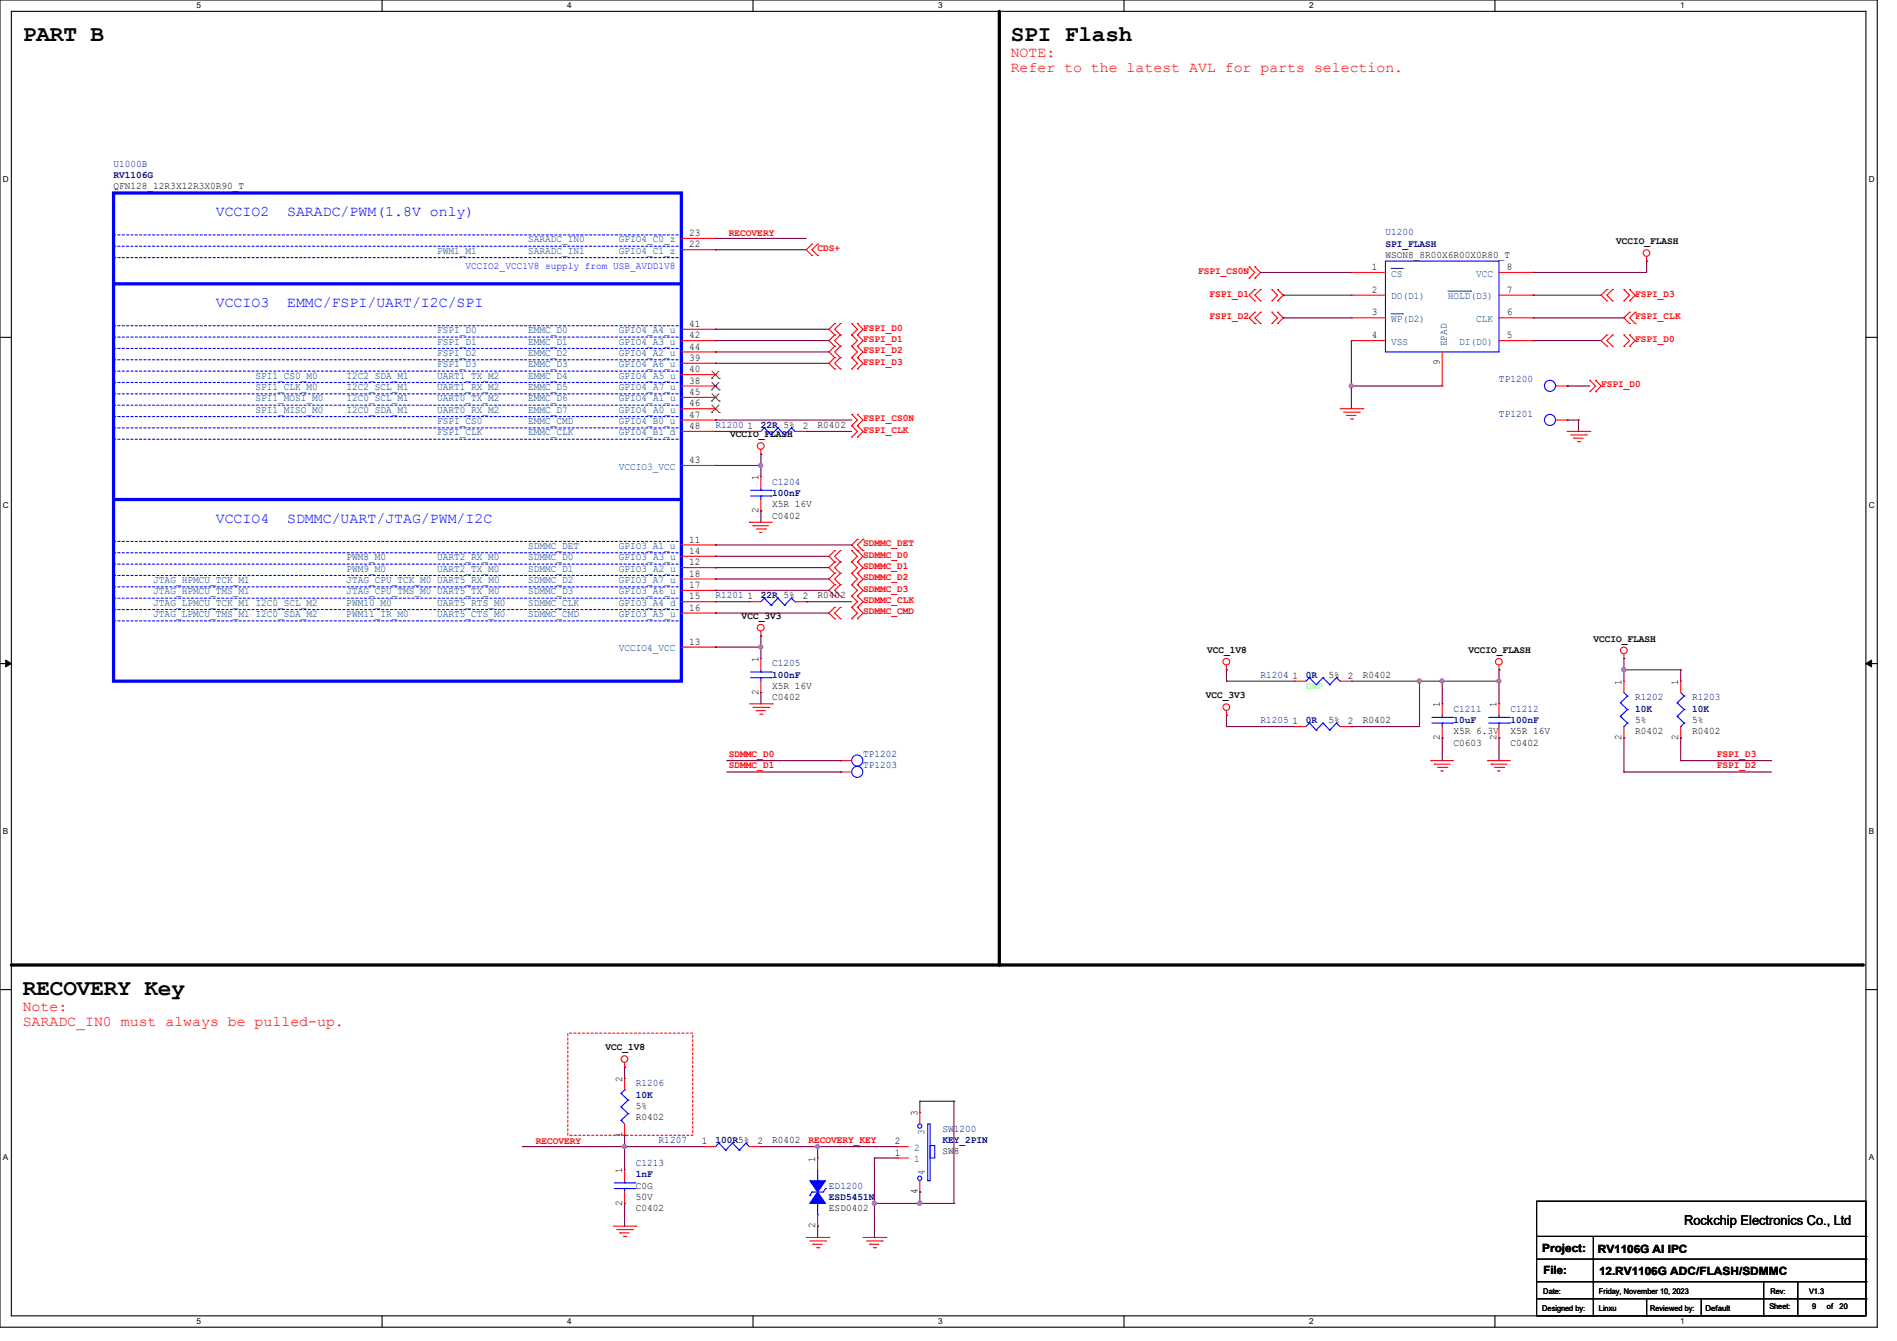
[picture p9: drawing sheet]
<svg xmlns="http://www.w3.org/2000/svg" width="297mm" height="210mm" viewBox="0 0 297 210" stroke-linecap="round" stroke-linejoin="round" font-family="sans-serif">
<path d="M0 0h293.9v207.9h-293.9zM1.8 1.8h290.3v204.3h-290.3z" fill="none" stroke="#000" stroke-width=".17"/>
<g fill="#fff">
<path d="M30.8 .2h.7v1.4h-.7z"/>
<path d="M30.8 206.2h.7v1.4h-.7z"/>
</g>
<path d="M59.8 0v1.8M59.8 206.1v1.8" fill="none" stroke="#000" stroke-width=".17"/>
<g fill="#fff">
<path d="M88.8 .2h.7v1.4h-.7z"/>
<path d="M88.8 206.2h.7v1.4h-.7z"/>
</g>
<path d="M117.9 0v1.8M117.9 206.1v1.8" fill="none" stroke="#000" stroke-width=".17"/>
<g fill="#fff">
<path d="M146.9 .2h.7v1.4h-.7z"/>
<path d="M146.9 206.2h.7v1.4h-.7z"/>
</g>
<path d="M176 0v1.8M176 206.1v1.8" fill="none" stroke="#000" stroke-width=".17"/>
<g fill="#fff">
<path d="M205 .2h.7v1.4h-.7z"/>
<path d="M205 206.2h.7v1.4h-.7z"/>
</g>
<path d="M234.1 0v1.8M234.1 206.1v1.8" fill="none" stroke="#000" stroke-width=".17"/>
<g fill="#fff">
<path d="M263.1 .2h.6v1.4h-.6z"/>
<path d="M263.1 206.2h.6v1.4h-.6z"/>
<path d="M.5 27.3h.9v1.4h-.9z"/>
<path d="M292.6 27.3h.9v1.4h-.9z"/>
<path d="M.5 78.4h.9v1.4h-.9z"/>
<path d="M292.6 78.4h.9v1.4h-.9z"/>
</g>
<path d="M0 52.8h1.8M292.1 52.8h1.8" fill="none" stroke="#000" stroke-width=".17"/>
<g fill="#fff">
<path d="M.5 129.5h.8v1.4h-.8z"/>
<path d="M292.6 129.5h.8v1.4h-.8z"/>
</g>
<path d="M0 103.9h1.8M292.1 103.9h1.8" fill="none" stroke="#000" stroke-width=".17"/>
<path d="M.9 103.4l.9 .5-.9 .5zM292.1 103.9l.9-.5v1z" fill="#000" stroke="#000" stroke-width=".16"/>
<g fill="#fff">
<path d="M.5 180.5h.8v1.4h-.8z"/>
<path d="M292.6 180.5h.8v1.4h-.8z"/>
</g>
<g fill="none" stroke="#000" stroke-width=".17">
<path d="M0 155h1.8M292.1 155h1.8M240.6 188.1h51.5v18h-51.5zM240.6 193.6h51.5M240.6 197.2h51.5M249.5 193.6v12.5M292.1 193.6h.1M292.1 197.2h.1M240.6 200.7h51.5M240.6 203.4h51.5M249.5 206.1h.1M257.8 206.1h.1"/>
<path d="M257.8 203.4v2.7M266.4 206.1h.1M266.4 203.4v2.7M276.1 206.1h.1M276.1 200.7v5.4M281.5 206.1h.1M281.5 200.7v5.4M292.1 200.7h.1M292.1 203.4h.1"/>
</g>
<path d="M156.5 1.8v149.3M1.8 151.1h289.8" fill="none" stroke="#000" stroke-width=".51"/>
<g fill="#000">
<circle cx="156.5" cy="151.1" r=".25"/>
<circle cx="291.6" cy="151.1" r=".25"/>
</g>
<path d="M88.9 161.8h19.6v16h-19.6z" fill="none" stroke="#f00" stroke-width=".17" stroke-dasharray=".3 .3"/>
<g fill="none" stroke="#f00" stroke-width=".17">
<path d="M127.1 38.2h.1M127.1 38.2l-.9 .9 .9 .9M128 38.2h.1M128 38.2l-.9 .9 .9 .9M127.1 40h.1M128 40h.1M130.7 50.7h.1M130.7 52.5h.1M130.7 54.2h.1M130.7 56h.1M130.7 57.8h.1M130.7 50.7l-.9 .9 .9 .9"/>
<path d="M130.7 56l-.9 .9 .9 .9M130.7 52.5l-.9 .8 .9 .9M130.7 54.2l-.9 .9 .9 .9M131.6 52.5h.1M131.6 50.7h.1M131.6 54.2h.1M131.6 56h.1M131.6 57.8h.1M131.6 50.7l-.9 .9 .9 .9M131.6 54.2l-.9 .9 .9 .9M131.6 52.5l-.9 .8 .9 .9M131.6 56l-.9 .9 .9 .9"/>
<path d="M133.3 52.5h.1M133.3 50.7h.1M133.3 54.2h.1M133.3 56h.1M133.3 57.8h.1M133.3 54.2l.9 .9-.9 .9M133.3 50.7l.9 .9-.9 .9M133.3 52.5l.9 .8-.9 .9M133.3 56l.9 .9-.9 .9M134.2 52.5h.1M134.2 50.7h.1M134.2 54.2h.1"/>
<path d="M134.2 56h.1M134.2 57.8h.1M134.2 50.7l.9 .9-.9 .9M134.2 52.5l.9 .8-.9 .9M134.2 54.2l.9 .9-.9 .9M134.2 56l.9 .9-.9 .9M195.6 41.8h.1M195.6 43.6h.1M195.6 41.8l.9 .9-.9 .9M196.5 45.3h.1M196.5 47.1h.1M196.5 48.9h.1"/>
<path d="M196.5 50.7h.1M196.5 43.6h.1M196.5 41.8h.1M196.5 41.8l.9 .9-.9 .9M196.5 45.3l-.9 .9 .9 .9M196.5 48.9l-.9 .9 .9 .9M197.4 45.3h.1M197.4 47.1h.1M197.4 48.9h.1M197.4 50.7h.1M197.4 48.9l-.9 .9 .9 .9M197.4 45.3l-.9 .9 .9 .9"/>
<path d="M199.1 45.3h.1M199.1 47.1h.1M199.1 48.9h.1M199.1 50.7h.1M199.1 45.3l.9 .9-.9 .9M199.1 48.9l.9 .9-.9 .9M200 47.1h.1M200 45.3h.1M200 50.7h.1M200 48.9h.1M200 45.3l.9 .9-.9 .9M200 48.9l.9 .9-.9 .9"/>
<path d="M248.9 59.6h.1M248.9 59.6l.9 .9-.9 .8M249.8 59.6h.1M249.8 59.6l.9 .9-.9 .8M251.6 45.3h.1M251.6 47.1h.1M251.6 52.5h.1M251.6 54.2h.1M251.6 45.3l-.9 .9 .9 .9M251.6 52.5l-.9 .8 .9 .9M252.5 47.1h.1M252.5 45.3h.1"/>
<path d="M252.5 54.2h.1M252.5 52.5h.1M252.5 45.3l-.9 .9 .9 .9M252.5 52.5l-.9 .8 .9 .9M254.3 47.1h.1M254.3 45.3h.1M254.3 54.2h.1M254.3 52.5h.1M254.3 45.3l.8 .9-.8 .9M254.3 52.5l.8 .8-.8 .9M255.1 47.1h.1M255.1 45.3h.1"/>
<path d="M255.1 54.2h.1M255.1 52.5h.1M255.1 48.9h.1M255.1 50.7h.1M255.1 48.9l-.8 .9 .8 .9M255.1 45.3l.9 .9-.9 .9M255.1 52.5l.9 .8-.9 .9M256 50.7h.1M256 48.9h.1M256 48.9l-.9 .9 .9 .9M257.8 40.9h.1M257.8 40.2v.7"/>
<path d="M119.1 71.1h.1M119.1 74.7h.1M119.1 70.4v.7M119.1 74.7v1.8M119.1 78.2v1.8M133.3 66.7h.1M133.3 64.9h.1M133.3 68.5h.1M133.3 64.9l.9 .9-.9 .9M133.3 66.7l.9 .9-.9 .9M134.2 66.7h.1M134.2 64.9h.1"/>
<path d="M134.2 68.5h.1M134.2 64.9l.9 .9-.9 .9M134.2 66.7l.9 .9-.9 .9M209.8 64h3.6M210.4 64.6h2.4M210.9 65.1h.1M210.9 65.1h1.4M211.4 65.6h.4M211.8 65.6h.1M212.8 64.6h.1M213.4 64h.1M245.4 67.6h3.5"/>
<path d="M245.9 68.1h2.5M246.4 68.6h.1M246.4 68.6h1.5M247 69.2h.3M247.3 69.2h.1M248.4 68.1h.1M248.9 67.6h.1M248.9 61.3h.1M249.8 61.3h.1M117.3 81.8h.1M117.3 81.8h3.6M117.9 82.3h.1"/>
<path d="M117.9 82.3h2.5M118.4 82.8h1.4M119 83.4h.1M119 83.4h.3M119.1 99.6h.1M119.1 80h.1M119.1 98.8v.8M119.8 82.8h.1M130.7 95.1h.1M130.7 96.9h.1M130.7 89.8h.1M130.7 91.6h.1"/>
<path d="M130.7 93.3h.1M130.7 86.2h.1M130.7 88h.1M130.7 95.1l-.9 .9 .9 .9M130.7 89.8l-.9 .9 .9 .9M130.7 91.6l-.9 .9 .9 .8M130.7 86.2l-.9 .9 .9 .9M130.7 88l-.9 .9 .9 .9M131.6 96.9h.1M131.6 95.1h.1M131.6 91.6h.1M131.6 89.8h.1"/>
<path d="M131.6 93.3h.1M131.6 88h.1M131.6 86.2h.1M131.6 95.1l-.9 .9 .9 .9M131.6 91.6l-.9 .9 .9 .8M131.6 89.8l-.9 .9 .9 .9M131.6 86.2l-.9 .9 .9 .9M131.6 88l-.9 .9 .9 .9M133.3 96.9h.1M133.3 95.1h.1M133.3 91.6h.1M133.3 89.8h.1"/>
<path d="M133.3 93.3h.1M133.3 88h.1M133.3 86.2h.1M133.3 91.6l.9 .9-.9 .8M133.3 95.1l.9 .9-.9 .9M133.3 93.3l.9 .9-.9 .9M133.3 86.2l.9 .9-.9 .9M133.3 89.8l.9 .9-.9 .9M133.3 88l.9 .9-.9 .9M134.2 96.9h.1M134.2 95.1h.1M134.2 91.6h.1"/>
<path d="M134.2 89.8h.1M134.2 93.3h.1M134.2 88h.1M134.2 86.2h.1M134.2 84.5h.1M134.2 89.8l.9 .9-.9 .9M134.2 95.1l.9 .9-.9 .9M134.2 84.5l-.9 .8 1.8 1.8-.9 .9M134.2 91.6l.9 .9-.9 .8M134.2 93.3l.9 .9-.9 .9M134.2 88l.9 .9-.9 .9M135.1 86.2h.1"/>
<path d="M135.1 84.5h.1M135.1 84.5l-.9 .8 .9 .9M117.3 110.2h3.6M117.9 110.8h2.5M118.4 111.3h.1M118.4 111.3h1.4M119 111.8h.3M119.1 103.1h.1M119.1 108.5h.1M119.1 103.1v1.8M119.1 106.7v1.8M119.3 111.8h.1"/>
<path d="M120.4 110.8h.1M120.9 110.2h.1M192 104.9h.1M192 112h.1M192 104.2v.7M192 111.3v.7M224 119.1h.1M224 119.1h3.6M224.6 119.7h.1M224.6 119.7h2.4M225.8 110.2h.1M225.8 115.6h.1"/>
<path d="M225.8 110.2v1.8M225.8 113.8v1.8M232.9 119.1h.1M232.9 119.1h3.6M233.5 119.7h.1M233.5 119.7h2.4M234.7 104.9h.1M234.7 110.2h.1M234.7 115.6h.1M234.7 104.2v.7M234.7 110.2v1.8M234.7 113.8v1.8"/>
<path d="M254.3 103.1h.1M254.3 102.4v.7M225.1 120.2h1.4M225.6 120.7h.1M225.6 120.7h.4M226.5 120.2h.1M234 120.2h1.4M234.5 120.7h.1M234.5 120.7h.4M235.4 120.2h.1M97.8 167.1h.1M97.8 166.4v.7"/>
<path d="M96 192h3.6M96.6 192.6h2.4M97.1 193.1h.1M97.1 193.1h1.4M97.6 193.6h.4M98 193.6h.1M99 192.6h.1M99.6 192h.1M126.2 193.8h3.6M126.8 194.4h2.4M127.3 194.9h.1M127.3 194.9h1.4"/>
<path d="M127.8 195.4h.4M128.2 195.4h.1M129.2 194.4h.1M129.8 193.8h.1M135.1 193.8h3.6M135.7 194.4h2.4M136.2 194.9h.1M136.2 194.9h1.4M136.7 195.4h.4M137.1 195.4h.1M138.1 194.4h.1M138.7 193.8h.1"/>
<circle cx="257.8" cy="39.6" r=".52"/>
<circle cx="119.1" cy="69.8" r=".52"/>
<circle cx="119.1" cy="98.3" r=".52"/>
<circle cx="192" cy="110.7" r=".52"/>
<circle cx="192" cy="103.6" r=".52"/>
<circle cx="234.7" cy="103.6" r=".52"/>
<circle cx="254.2" cy="101.9" r=".52"/>
<circle cx="97.8" cy="165.9" r=".52"/>
</g>
<g fill="none" stroke="#00f" stroke-width=".17">
<path d="M117.5 77.7h3.2M117.5 76.8h3.2M119.1 76.8h.1M119.1 77.7h.1M119.1 76.5v.3M119.1 77.7v.5M120.7 77.7h.1M120.7 76.8h.1M117.5 106.1h3.2M117.5 105.2h3.2M119.1 105.2h.1M119.1 106.1h.1"/>
<path d="M119.1 104.9v.3M119.1 106.1v.6M120.7 106.1h.1M120.7 105.2h.1M224.2 113.2h3.2M224.2 112.4h3.2M225.8 112.4h.1M225.8 113.2h.1M225.8 112v.4M225.8 113.2v.6M227.4 113.2h.1M227.4 112.4h.1"/>
<path d="M233.1 113.2h3.2M233.1 112.4h3.2M234.7 112.4h.1M234.7 113.2h.1M234.7 112v.4M234.7 113.2v.6M236.3 113.2h.1M236.3 112.4h.1"/>
</g>
<path d="M17.8 30.2h88.9v76.5h-88.9zM17.8 78.2h88.9" fill="none" stroke="#00f" stroke-width=".51"/>
<circle cx="17.8" cy="78.2" r=".25" fill="#00f"/>
<path d="M17.8 44.4h88.9" fill="none" stroke="#00f" stroke-width=".51"/>
<circle cx="17.8" cy="44.5" r=".25" fill="#00f"/>
<g fill="none" stroke="#00f" stroke-width=".17" stroke-dasharray=".3">
<path d="M17.8 36.8h88.9M17.8 38.6h88.9M106.7 36.8h.1M106.7 38.6h.1M17.8 40.3h88.9M17.8 51h88.9M17.8 52.8h88.9M17.8 54.6h88.9M17.8 56.3h88.9M17.8 58.1h88.9M17.8 59.9h88.9M106.7 40.3h.1"/>
<path d="M106.7 51h.1M106.7 52.8h.1M106.7 54.6h.1M106.7 56.3h.1M106.7 58.1h.1M106.7 59.9h.1M17.8 61.7h88.9M17.8 63.5h88.9M17.8 65.2h88.9M17.8 67h88.9M17.8 68.8h88.9M106.7 61.7h.1"/>
<path d="M106.7 63.5h.1M106.7 65.2h.1M106.7 67h.1M106.7 68.8h.1M17.8 84.8h88.9M17.8 86.6h88.9M17.8 88.3h88.9M17.8 90.1h88.9M17.8 91.9h88.9M17.8 93.7h88.9M17.8 95.5h88.9M17.8 97.2h88.9"/>
<path d="M106.7 84.8h.1M106.7 86.6h.1M106.7 88.3h.1M106.7 90.1h.1M106.7 91.9h.1M106.7 93.7h.1M106.7 95.5h.1M106.7 97.2h.1"/>
</g>
<g fill="none" stroke="#f00" stroke-width=".17">
<path d="M106.7 39.1h5.3M106.7 37.3h5.3M112 39.1h.1M112 37.3h.1M106.7 51.6h5.3M106.7 53.3h5.3M106.7 55.1h5.3M106.7 56.9h5.3M106.7 58.7h5.3M112 51.6h.1M112 53.3h.1M112 55.1h.1"/>
<path d="M112 56.9h.1M112 58.7h.1M211.6 42.7h.1M211.6 49.8h.1M211.6 53.3h.1M211.6 46.2h.1M211.6 53.3h5.3M211.6 42.7h5.3M211.6 49.8h5.3M211.6 46.2h5.3M225.8 55.1v5.4M234.7 53.3h5.3"/>
<path d="M234.7 42.7h5.3M234.7 49.8h5.3M234.7 46.2h5.3M240 42.7h.1M240 53.3h.1M240 49.8h.1M240 46.2h.1M106.7 60.5h5.3M106.7 62.2h5.3M106.7 64h5.3M106.7 65.8h5.3M106.7 67.6h5.3"/>
<path d="M106.7 72.9h5.3M112 60.5h.1M112 62.2h.1M112 64h.1M112 65.8h.1M112 67.6h.1M112 72.9h.1M117.3 67.6h.1M117.3 67.6h1.8M124.5 67.6h1.7M126.2 67.6h.1M225.8 60.5h.1"/>
<path d="M243.6 60.5h1.8M243.6 65.8h1.8M245.4 65.8h.1M245.4 60.5h.1M106.7 88.9h5.3M106.7 87.1h5.3M106.7 94.2h5.3M106.7 96h5.3M106.7 92.5h5.3M106.7 90.7h5.3M106.7 85.3h5.3M112 88.9h.1"/>
<path d="M112 87.1h.1M112 94.2h.1M112 96h.1M112 92.5h.1M112 90.7h.1M112 85.3h.1M117.3 94.2h.1M117.3 94.2h1.8M124.5 94.2h1.7M126.2 94.2h.1M106.7 101.3h5.3M112 101.3h.1"/>
<path d="M131.6 119.1h.1M131.6 119.1h1.7M202.7 106.7h.1M202.7 113.8h.1M202.7 106.7h1.8M202.7 113.8h1.8M209.8 106.7h1.8M209.8 113.8h1.8M211.6 106.7h.1M211.6 113.8h.1M254.3 106.7h.1M254.3 115.6h.1"/>
<path d="M254.3 106.7v1.8M254.3 113.8v1.8M263.1 106.7h.1M263.1 115.6h.1M263.1 106.7v1.8M263.1 113.8v1.8M131.6 120.9h.1M131.6 120.9h1.7M97.8 177.8h.1M97.8 168.9h.1M97.8 168.9v1.8M97.8 176v1.8"/>
<path d="M110.2 179.6h.1M110.2 179.6h1.8M117.3 179.6h1.8M119.1 179.6h.1M140.5 179.6h.1M140.5 179.6h1.7M144 174.2h.1M144 174.2v1.8M97.8 183.1h.1M97.8 188.5h.1M97.8 183.1v1.8M97.8 186.7v1.8"/>
<path d="M128 181.4h.1M128 192h.1M128 181.4v1.7M128 190.2v1.8M140.5 181.4h.1M140.5 181.4h1.7M144 186.7h.1M144 184.9v1.8"/>
</g>
<g fill="none" stroke="#804000" stroke-width=".16">
<path d="M111.4 59.3h.1M111.5 58.1l1.1 1.2M111.5 59.9l1.1 1.1M112.6 58.1l-1.2 1.2M112.6 59.9l-1.2 1.1M112.6 59.3h.1M111.4 61h.1M111.4 62.8h.1M111.4 64.6h.1M111.5 61.7l1.1 1.1M111.5 63.5l1.1 1.1M112.6 61.7l-1.2 1.1"/>
<path d="M112.6 63.5l-1.2 1.1M112.6 61h.1M112.6 62.8h.1M112.6 64.6h.1"/>
</g>
<g fill="none" stroke="#00f" stroke-width=".17">
<path d="M216.9 40.9h17.8v14.2h-17.8zM119.7 67h.1M119.7 67l-.6 .6M119.7 67l1 1.1M120.7 68.1h.1M121.8 67h.1M121.8 67l-1.1 1.1M121.8 67l1.1 1.1M122.9 68.1h.1M123.9 67h.1M123.9 67l-1 1.1M123.9 67l.6 .6"/>
<path d="M124.5 67.6h.1M119.7 93.7h.1M119.7 93.7l-.6 .5M119.7 93.7l1 1.1M120.7 94.8h.1M121.8 93.7h.1M121.8 93.7l-1.1 1.1M121.8 93.7l1.1 1.1M122.9 94.8h.1M123.9 93.7h.1M123.9 93.7l-1 1.1M123.9 93.7l.6 .5"/>
<path d="M124.5 94.2h.1M205 106.1h.1M205 113.2h.1M205 106.1l-.5 .6M205 106.1l1.1 1.1M205 113.2l-.5 .6M205 113.2l1.1 1.1M206.1 107.2h.1M206.1 114.3h.1M207.1 106.1h.1M207.1 113.2h.1M207.1 106.1l-1 1.1"/>
<path d="M207.1 106.1l1.1 1.1M207.1 113.2l-1 1.1M207.1 113.2l1.1 1.1M208.2 107.2h.1M208.2 114.3h.1M209.3 106.1h.1M209.3 113.2h.1M209.3 106.1l-1.1 1.1M209.3 106.1l.5 .6M209.3 113.2l-1.1 1.1M209.3 113.2l.5 .6M209.8 106.7h.1"/>
<path d="M209.8 113.8h.1M253.7 110.1h.1M253.7 112.2h.1M253.7 110.1l1.1 1M253.7 112.2l1.1 1M254.3 113.8h.1M254.3 108.5l.5 .5M254.8 109h.1M254.8 111.1h.1M254.8 113.2h.1M254.8 109l-1.1 1.1M254.8 111.1l-1.1 1.1"/>
<path d="M254.8 113.2l-.5 .6M262.6 110.1h.1M262.6 112.2h.1M262.6 110.1l1.1 1M262.6 112.2l1.1 1M263.1 113.8h.1M263.1 108.5l.6 .5M263.7 109h.1M263.7 111.1h.1M263.7 113.2h.1M263.7 109l-1.1 1.1M263.7 111.1l-1.1 1.1"/>
<path d="M263.7 113.2l-.6 .6M97.2 175.5h.1M97.2 173.4h.1M97.2 171.2h.1M97.2 175.5l.6 .5M97.2 173.4l1.1 1M97.2 171.2l1.1 1.1M97.8 170.7h.1M97.8 170.7l-.6 .5M98.3 174.4h.1M98.3 172.3h.1M98.3 174.4l-1.1 1.1"/>
<path d="M98.3 172.3l-1.1 1.1M112.6 179h.1M112.6 179l-.6 .6M112.6 179l1 1.1M114.7 179h.1M114.7 179l-1.1 1.1M114.7 179l1 1.1M116.8 179h.1M116.8 179l-1.1 1.1M116.8 179l.5 .6M117.3 179.6h.1M145.2 176h.4v8.9h-.4z"/>
<path d="M145.6 179.4h.7v2h-.7zM96.2 186.1h3.2M96.2 185.3h3.2M97.8 185.3h.1M97.8 186.1h.1M97.8 184.9v.4M97.8 186.1v.6M99.4 186.1h.1M99.4 185.3h.1M113.6 180.1h.1M115.7 180.1h.1M126.8 187.2h.1"/>
<path d="M127.1 186.7h.1M127.1 186.7l-.3 .5M128 184.9h.1M128 190.2h.1M128 183.1v1.8M128 188.5v1.7M129.2 186.1h.1M129.2 186.1l-.3 .6h-1.8"/>
<circle cx="242.7" cy="60.4" r=".87"/>
<circle cx="242.7" cy="65.8" r=".87"/>
<circle cx="134.2" cy="119.1" r=".87"/>
<circle cx="134.2" cy="120.9" r=".87"/>
<circle cx="144" cy="176.4" r=".33"/>
<circle cx="144" cy="184.5" r=".33"/>
</g>
<g fill="#00f" stroke="#00f" stroke-width=".17">
<path d="M126.8 184.9h2.4l-1.2 1.8z" fill-rule="evenodd"/>
<path d="M128 186.7l1.2 1.8h-2.4z" fill-rule="evenodd"/>
</g>
<path d="M217.8 42h1.8M217.8 49.1h1.8M219.6 42h.1M219.6 49.1h.1M226.7 45.6h3.6M230.3 45.6h.1" fill="none" stroke="#004080" stroke-width=".16"/>
<g fill="none" stroke="#800040" stroke-width=".17">
<path d="M112 37.3h.1M112 39.1h.1M112 37.3h14.2M112 39.1h14.2M112 51.6h.1M112 53.3h.1M112 55.1h.1M112 56.9h.1M112 53.3h17.8M112 51.6h17.8M112 55.1h17.8M112 56.9h17.8"/>
<path d="M197.4 42.7h.1M197.4 42.7h14.2M200.9 49.8h.1M200.9 46.2h.1M200.9 49.8h10.7M200.9 46.2h10.7M211.6 53.3h.1M211.6 53.3v10.7M240 46.2h.1M240 42.7h.1M240 53.3h.1M240 49.8h14.3"/>
<path d="M240 46.2h10.7M240 53.3h10.7M254.3 49.8h.1M257.8 40.9h.1M257.8 40.9v1.8h-17.8M112 67.6h.1M112 65.8h.1M112 72.9h.1M112 65.8h21.3M112 67.6h5.3M112 72.9h7.1M119.1 72.9h.1"/>
<path d="M119.1 71.1h.1M119.1 71.1v3.6M126.2 67.6h.1M126.2 67.6h7.1M211.6 60.5h.1M211.6 60.5h14.2M245.4 60.5h.1M245.4 65.8h.1M245.4 60.5h3.5M245.4 65.8h1.7M247.1 65.8h.1M247.1 65.8v1.8"/>
<path d="M112 94.2h.1M112 96h.1M112 90.7h.1M112 92.5h.1M112 87.1h.1M112 88.9h.1M112 85.3h.1M112 94.2h5.3M112 96h17.8M112 90.7h17.8M112 92.5h17.8M112 87.1h17.8"/>
<path d="M112 88.9h17.8M112 85.3h21.3M119.1 99.6h.1M119.1 80h.1M119.1 80v1.8M119.1 99.6v3.5M126.2 94.2h.1M126.2 94.2h7.1M112 101.3h.1M112 101.3h7.1M113.8 119.1h17.8M119.1 101.3h.1"/>
<path d="M119.1 108.5h.1M119.1 108.5v1.7M131.6 119.1h.1M192 112h.1M192 113.8h.1M192 106.7h.1M192 104.9h.1M192 104.9v1.8M192 112v1.8M192 113.8h10.7M192 106.7h10.7M211.6 113.8h.1"/>
<path d="M211.6 106.7h23.1M222.2 106.7h.1M222.2 106.7v7.1h-10.6M225.8 115.6h.1M225.8 106.7h.1M225.8 106.7v3.5M225.8 115.6v3.5M234.7 104.9h.1M234.7 106.7h.1M234.7 115.6h.1M234.7 104.9v5.3M234.7 115.6v3.5"/>
<path d="M254.3 104.9h.1M254.3 103.1h.1M254.3 115.6h.1M254.3 104.9h8.8M254.3 103.1v3.6M254.3 115.6v5.3M263.1 104.9h.1M263.1 119.1h.1M263.1 115.6h.1M263.1 104.9v1.8M263.1 115.6v3.5M263.1 119.1h14.3"/>
<path d="M113.8 120.9h17.8M131.6 120.9h.1M254.3 120.9h.1M254.3 120.9h23.1M81.8 179.6h.1M81.8 179.6h28.4M97.8 167.1h.1M97.8 177.8h.1M97.8 179.6h.1M97.8 167.1v1.8M97.8 177.8v5.3M119.1 179.6h21.4"/>
<path d="M128 179.6h.1M128 179.6v1.8M144 172.5h.1M144 172.5v1.7M144 172.5h5.4M149.4 172.5h.1M149.4 172.5v16M97.8 188.5h.1M97.8 188.5v3.5M128 192h.1M128 192v1.8M136.9 188.5h.1"/>
<path d="M136.9 181.4h.1M136.9 193.8h.1M136.9 181.4v12.4M136.9 181.4h3.6M136.9 188.5h12.5M144 188.5h.1M144 186.7h.1M144 186.7v1.8M149.4 188.5h.1"/>
</g>
<g fill="#f0f" stroke="#f0f" stroke-width=".17">
<circle cx="97.8" cy="179.6" r=".32"/>
<circle cx="136.9" cy="188.4" r=".32"/>
<circle cx="211.6" cy="60.4" r=".32"/>
<circle cx="119.1" cy="72.9" r=".32"/>
<circle cx="119.1" cy="101.3" r=".32"/>
<circle cx="254.2" cy="104.9" r=".32"/>
<circle cx="222.2" cy="106.7" r=".32"/>
<circle cx="234.7" cy="106.7" r=".32"/>
<circle cx="225.8" cy="106.7" r=".32"/>
<circle cx="128" cy="179.6" r=".32"/>
<circle cx="144" cy="188.4" r=".32"/>
</g>
<g font-size="3.6">
<text x="3.6" y="6.5">PART B</text>
<text x="158.2" y="6.5">SPI Flash</text>
<text x="3.6" y="155.8">RECOVERY Key</text>
</g>
<g font-size="2.3" fill="#f00">
<text x="158.2" y="9">NOTE:</text>
<text x="158.2" y="11.3">Refer to the latest AVL for parts selection.</text>
<text x="3.6" y="158.3">Note:</text>
<text x="3.6" y="160.6">SARADC_IN0 must always be pulled-up.</text>
</g>
<g font-size="2.3" fill="#00f">
<text x="33.8" y="33.9">VCCIO2</text>
<text x="45" y="33.9">SARADC/PWM(1.8V only)</text>
<text x="33.8" y="48.1">VCCIO3</text>
<text x="45" y="48.1">EMMC/FSPI/UART/I2C/SPI</text>
<text x="33.8" y="81.9">VCCIO4</text>
<text x="45" y="81.9">SDMMC/UART/JTAG/PWM/I2C</text>
</g>
<text font-size="2.1" x="263.7" y="191.9">Rockchip Electronics Co., Ltd</text>
<g font-size="1.8">
<text x="241.5" y="196">Project:</text>
<text x="250.2" y="196.2">RV1106G AI IPC</text>
<text x="241.6" y="199.6">File:</text>
<text x="250.4" y="199.7">12.RV1106G ADC/FLASH/SDMMC</text>
</g>
<g font-size="1.6" fill="#000080">
<text x="17.8" y="26.1">U1000B</text>
<text x="17.8" y="27.9">RV1106G</text>
<text x="216.9" y="36.8">U1200</text>
<text x="216.9" y="38.6">SPI_FLASH</text>
<text x="234.7" y="59.9">TP1200</text>
<text x="234.7" y="65.2">TP1201</text>
<text x="112" y="67">R1200</text>
<text x="119.1" y="67.1">22R 5%</text>
<text x="120.9" y="75.9">C1204</text>
<text x="120.9" y="77.7">100nF</text>
<text x="112" y="93.7">R1201</text>
<text x="119.1" y="93.7">22R 5%</text>
<text x="120.9" y="104.3">C1205</text>
<text x="120.9" y="106.2">100nF</text>
<text x="197.4" y="106.1">R1204</text>
<text x="204.5" y="106.2">0R</text>
<text x="197.4" y="113.2">R1205</text>
<text x="204.5" y="113.3">0R</text>
<text x="227.6" y="111.5">C1211</text>
<text x="227.6" y="113.3">10uF</text>
<text x="236.5" y="111.5">C1212</text>
<text x="236.5" y="113.3">100nF</text>
<text x="256" y="109.7">R1202</text>
<text x="256" y="111.5">10K</text>
<text x="264.9" y="109.7">R1203</text>
<text x="264.9" y="111.5">10K</text>
<text x="135.1" y="118.6">TP1202</text>
<text x="135.1" y="120.4">TP1203</text>
<text x="99.6" y="170.1">R1206</text>
<text x="99.6" y="172">10K</text>
<text x="103.1" y="179">R1207</text>
<text x="112" y="179.1">100R5%</text>
<text x="147.6" y="177.2">SW1200</text>
<text x="147.6" y="179.1">KEY_2PIN</text>
<text x="99.6" y="182.6">C1213</text>
<text x="99.6" y="184.4">1nF</text>
<text x="129.8" y="186.1">ED1200</text>
<text x="129.8" y="188">ESD5451N</text>
</g>
<g font-size="1.6">
<text x="17.8" y="29.7">QFN128_12R3X12R3X0R90_T</text>
<text x="107.9" y="38.7">22</text>
<text x="107.9" y="37">23</text>
<text x="216.9" y="40.3">WSON8_8R00X6R00X0R80_T</text>
<text x="253" y="38.3">VCCIO_FLASH</text>
<text x="214.8" y="42.3">1</text>
<text x="214.8" y="45.8">2</text>
<text x="235.9" y="42.3">8</text>
<text x="235.9" y="45.8">7</text>
<text x="107.9" y="51.2">41</text>
<text x="107.9" y="53">42</text>
<text x="214.8" y="49.4">3</text>
<text x="214.8" y="53">4</text>
<text x="235.9" y="53">5</text>
<text x="235.9" y="49.4">6</text>
<text x="107.9" y="54.7">44</text>
<text x="107.9" y="56.5">39</text>
<text x="107.9" y="58.3">40</text>
<text x="225.4" y="57.2" transform="rotate(-90 225.4 57.2)">9</text>
<text x="107.9" y="60.1">38</text>
<text x="107.9" y="61.8">45</text>
<text x="107.9" y="63.6">46</text>
<text x="107.9" y="65.4">47</text>
<text x="107.9" y="67.2">48</text>
<text x="114.3" y="68.5">VCCIO_FLASH</text>
<text x="117" y="67.2">1</text>
<text x="125.7" y="67.2">2</text>
<text x="128" y="67">R0402</text>
<text x="107.9" y="72.5">43</text>
<text x="118.7" y="75.2" transform="rotate(-90 118.7 75.2)">1</text>
<text x="118.7" y="80.3" transform="rotate(-90 118.7 80.3)">2</text>
<text x="120.9" y="81.2">C0402</text>
<text x="120.9" y="79.5">X5R 16V</text>
<text x="107.9" y="88.5">12</text>
<text x="107.9" y="86.7">14</text>
<text x="107.9" y="85">11</text>
<text x="107.9" y="93.9">15</text>
<text x="107.9" y="95.6">16</text>
<text x="107.9" y="92.1">17</text>
<text x="107.9" y="90.3">18</text>
<text x="117" y="93.9">1</text>
<text x="125.7" y="93.9">2</text>
<text x="128" y="93.7">R0402</text>
<text x="107.9" y="101">13</text>
<text x="116.1" y="96.9">VCC_3V3</text>
<text x="249.5" y="100.5">VCCIO_FLASH</text>
<text x="118.7" y="103.7" transform="rotate(-90 118.7 103.7)">1</text>
<text x="120.9" y="107.9">X5R 16V</text>
<text x="189" y="102.3">VCC_1V8</text>
<text x="202.4" y="106.3">1</text>
<text x="208" y="106.1">5%</text>
<text x="211" y="106.3">2</text>
<text x="213.4" y="106.1">R0402</text>
<text x="229.9" y="102.3">VCCIO_FLASH</text>
<text x="253.9" y="107.2" transform="rotate(-90 253.9 107.2)">1</text>
<text x="262.8" y="107.2" transform="rotate(-90 262.8 107.2)">1</text>
<text x="118.7" y="108.8" transform="rotate(-90 118.7 108.8)">2</text>
<text x="120.9" y="109.7">C0402</text>
<text x="188.8" y="109.4">VCC_3V3</text>
<text x="202.4" y="113.4">1</text>
<text x="208" y="113.2">5%</text>
<text x="211" y="113.4">2</text>
<text x="213.4" y="113.2">R0402</text>
<text x="225.4" y="110.8" transform="rotate(-90 225.4 110.8)">1</text>
<text x="234.3" y="110.8" transform="rotate(-90 234.3 110.8)">1</text>
<text x="256" y="113.2">5%</text>
<text x="264.9" y="113.2">5%</text>
<text x="225.4" y="115.9" transform="rotate(-90 225.4 115.9)">2</text>
<text x="227.6" y="116.8">C0603</text>
<text x="227.6" y="115">X5R 6.3V</text>
<text x="234.3" y="115.9" transform="rotate(-90 234.3 115.9)">2</text>
<text x="236.5" y="116.8">C0402</text>
<text x="236.5" y="115">X5R 16V</text>
<text x="253.9" y="115.9" transform="rotate(-90 253.9 115.9)">2</text>
<text x="256" y="115">R0402</text>
<text x="262.8" y="115.9" transform="rotate(-90 262.8 115.9)">2</text>
<text x="264.9" y="115">R0402</text>
<text x="94.8" y="164.5">VCC_1V8</text>
<text x="97.4" y="169.5" transform="rotate(-90 97.4 169.5)">2</text>
<text x="99.6" y="173.7">5%</text>
<text x="97.4" y="178.1" transform="rotate(-90 97.4 178.1)">1</text>
<text x="99.6" y="175.5">R0402</text>
<text x="109.9" y="179.2">1</text>
<text x="118.6" y="179.2">2</text>
<text x="120.9" y="179">R0402</text>
<text x="140.1" y="179.2">2</text>
<text x="143.6" y="174.8" transform="rotate(-90 143.6 174.8)">3</text>
<text x="97.4" y="183.7" transform="rotate(-90 97.4 183.7)">1</text>
<text x="127.6" y="181.9" transform="rotate(-90 127.6 181.9)">1</text>
<text x="140.1" y="181">1</text>
<text x="147.6" y="180.8">SW8</text>
<text x="97.4" y="188.8" transform="rotate(-90 97.4 188.8)">2</text>
<text x="99.6" y="189.7">C0402</text>
<text x="99.6" y="186.1">C0G</text>
<text x="99.6" y="187.9">50V</text>
<text x="129.8" y="189.7">ESD0402</text>
<text x="143.6" y="187" transform="rotate(-90 143.6 187)">4</text>
<text x="127.6" y="192.4" transform="rotate(-90 127.6 192.4)">2</text>
</g>
<g font-size="1.6" fill="#004080">
<text x="68.5" y="39.8">PWM1_M1</text>
<text x="82.7" y="39.8">SARADC_IN1</text>
<text x="82.7" y="38">SARADC_IN0</text>
<text x="96.9" y="39.8">GPIO4_C1_z</text>
<text x="96.9" y="38">GPIO4_C0_z</text>
<text x="217.8" y="43.3">CS</text>
<text x="217.8" y="46.9">DO(D1)</text>
<text x="226.7" y="46.9">HOLD(D3)</text>
<text x="231.1" y="43.3">VCC</text>
<text x="68.5" y="52.2">FSPI_D0</text>
<text x="68.5" y="54">FSPI_D1</text>
<text x="82.7" y="52.2">EMMC_D0</text>
<text x="82.7" y="54">EMMC_D1</text>
<text x="96.9" y="52.2">GPIO4_A4_u</text>
<text x="96.9" y="54">GPIO4_A3_u</text>
<text x="217.8" y="50.4">WP(D2)</text>
<text x="217.8" y="54">VSS</text>
<text x="228.5" y="54">DI(D0)</text>
<text x="231.1" y="50.4">CLK</text>
<text x="40" y="59.3">SPI1_CS0_M0</text>
<text x="54.2" y="59.3">I2C2_SDA_M1</text>
<text x="68.4" y="59.3">UART1_TX_M2</text>
<text x="68.5" y="55.8">FSPI_D2</text>
<text x="68.5" y="57.5">FSPI_D3</text>
<text x="82.7" y="59.3">EMMC_D4</text>
<text x="82.7" y="55.8">EMMC_D2</text>
<text x="82.7" y="57.5">EMMC_D3</text>
<text x="96.9" y="55.8">GPIO4_A2_u</text>
<text x="96.9" y="57.5">GPIO4_A6_u</text>
<text x="96.9" y="59.3">GPIO4_A5_u</text>
<text x="226.5" y="54.2" transform="rotate(-90 226.5 54.2)">EPAD</text>
<text x="40" y="61.1">SPI1_CLK_M0</text>
<text x="40" y="62.9">SPI1_MOSI_M0</text>
<text x="40" y="64.6">SPI1_MISO_M0</text>
<text x="54.2" y="61.1">I2C2_SCL_M1</text>
<text x="54.2" y="62.9">I2C0_SCL_M1</text>
<text x="54.2" y="64.6">I2C0_SDA_M1</text>
<text x="68.4" y="61.1">UART1_RX_M2</text>
<text x="68.4" y="62.9">UART0_TX_M2</text>
<text x="68.4" y="64.6">UART0_RX_M2</text>
<text x="82.7" y="61.1">EMMC_D5</text>
<text x="82.7" y="62.9">EMMC_D6</text>
<text x="82.7" y="64.6">EMMC_D7</text>
<text x="96.9" y="61.1">GPIO4_A7_u</text>
<text x="96.9" y="62.9">GPIO4_A1_u</text>
<text x="96.9" y="64.6">GPIO4_A0_u</text>
<text x="68.5" y="66.4">FSPI_CS0</text>
<text x="68.5" y="68.2">FSPI_CLK</text>
<text x="82.7" y="66.4">EMMC_CMD</text>
<text x="82.7" y="68.2">EMMC_CLK</text>
<text x="96.9" y="66.4">GPIO4_B0_u</text>
<text x="96.9" y="68.2">GPIO4_B1_d</text>
<text x="96.9" y="73.5">VCCIO3_VCC</text>
<text x="54.2" y="89.5">PWM9_M0</text>
<text x="54.2" y="87.8">PWM8_M0</text>
<text x="68.5" y="89.5">UART2_TX_M0</text>
<text x="68.5" y="87.8">UART2_RX_M0</text>
<text x="82.7" y="89.5">SDMMC_D1</text>
<text x="82.7" y="87.8">SDMMC_D0</text>
<text x="82.7" y="86">SDMMC_DET</text>
<text x="96.9" y="89.5">GPIO3_A2_u</text>
<text x="96.9" y="87.8">GPIO3_A3_u</text>
<text x="96.9" y="86">GPIO3_A1_u</text>
<text x="24" y="94.9">JTAG_LPMCU_TCK_M1 I2C0_SCL_M2</text>
<text x="24" y="93.1">JTAG_HPMCU_TMS_M1</text>
<text x="24" y="91.3">JTAG_HPMCU_TCK_M1</text>
<text x="54.2" y="94.9">PWM10_M0</text>
<text x="54.2" y="93.1">JTAG_CPU_TMS_M0 UART5_TX_M0</text>
<text x="54.2" y="91.3">JTAG_CPU_TCK_M0 UART5_RX_M0</text>
<text x="68.4" y="94.9">UART5_RTS_M0</text>
<text x="82.7" y="94.9">SDMMC_CLK</text>
<text x="82.7" y="93.1">SDMMC_D3</text>
<text x="82.7" y="91.3">SDMMC_D2</text>
<text x="96.9" y="94.9">GPIO3_A4_d</text>
<text x="96.9" y="93.1">GPIO3_A6_u</text>
<text x="96.9" y="91.3">GPIO3_A7_u</text>
<text x="24" y="96.6">JTAG_LPMCU_TMS_M1 I2C0_SDA_M2</text>
<text x="54.2" y="96.6">PWM11_IR_M0</text>
<text x="68.4" y="96.6">UART5_CTS_M0</text>
<text x="82.7" y="96.6">SDMMC_CMD</text>
<text x="96.9" y="102">VCCIO4_VCC</text>
<text x="96.9" y="96.6">GPIO3_A5_u</text>
<text x="144.7" y="177.8" transform="rotate(-90 144.7 177.8)">3</text>
<text x="143.1" y="180.2">2</text>
<text x="143.1" y="182">1</text>
<text x="144.7" y="184" transform="rotate(-90 144.7 184)">4</text>
</g>
<g font-size="1.6" fill="#f00">
<text x="114.1" y="37">RECOVERY</text>
<text x="128" y="39.3">CDS+</text>
<text x="187.6" y="42.9">FSPI_CS0N</text>
<text x="189.4" y="46.4">FSPI_D1</text>
<text x="256" y="46.4">FSPI_D3</text>
<text x="135.1" y="51.8">FSPI_D0</text>
<text x="135.1" y="53.5">FSPI_D1</text>
<text x="189.4" y="50">FSPI_D2</text>
<text x="256" y="53.5">FSPI_D0</text>
<text x="256" y="50">FSPI_CLK</text>
<text x="135.1" y="55.3">FSPI_D2</text>
<text x="135.1" y="57.1">FSPI_D3</text>
<text x="135.1" y="66">FSPI_CS0N</text>
<text x="250.7" y="60.7">FSPI_D0</text>
<text x="135.1" y="67.8">FSPI_CLK</text>
<text x="135.1" y="87.3">SDMMC_D0</text>
<text x="135.1" y="89.1">SDMMC_D1</text>
<text x="135.1" y="85.6">SDMMC_DET</text>
<text x="135.1" y="90.9">SDMMC_D2</text>
<text x="135.1" y="92.7">SDMMC_D3</text>
<text x="135.1" y="94.4">SDMMC_CLK</text>
<text x="135.1" y="96.2">SDMMC_CMD</text>
<text x="114.1" y="118.6">SDMMC_D0</text>
<text x="268.8" y="118.6">FSPI_D3</text>
<text x="114.1" y="120.4">SDMMC_D1</text>
<text x="268.8" y="120.4">FSPI_D2</text>
<text x="83.9" y="179.2">RECOVERY</text>
<text x="126.6" y="179">RECOVERY_KEY</text>
</g>
<text font-size="1.6" fill="#00f" x="72.9" y="42.1">VCCIO2_VCC1V8 supply from USB_AVDD1V8</text>
<text font-size="1.6" fill="#0f0" x="204.5" y="107.9">DNP</text>
<g font-size="1.3">
<text x="30.8" y="1.3">5</text>
<text x="88.8" y="1.3">4</text>
<text x="146.9" y="1.3">3</text>
<text x="205" y="1.3">2</text>
<text x="263.1" y="1.3">1</text>
<text x=".5" y="28.4">D</text>
<text x="292.6" y="28.4">D</text>
<text x=".5" y="79.5">C</text>
<text x="292.6" y="79.5">C</text>
<text x=".5" y="130.6">B</text>
<text x="292.6" y="130.6">B</text>
<text x=".5" y="181.7">A</text>
<text x="292.6" y="181.7">A</text>
<text x="30.8" y="207.4">5</text>
<text x="88.8" y="207.4">4</text>
<text x="146.9" y="207.4">3</text>
<text x="205" y="207.4">2</text>
<text x="263.1" y="207.4">1</text>
</g>
<g font-size="1.2">
<text x="241.6" y="202.6">Date:</text>
<text x="250.4" y="202.6">Friday, November 10, 2023</text>
<text x="277.2" y="202.6">Rev:</text>
<text x="283.2" y="202.6">V1.3</text>
<text x="241.5" y="205.3">Designed by:</text>
<text x="250.4" y="205.3">Linxu</text>
<text x="258.4" y="205.3">Reviewed by:</text>
<text x="267" y="205.3">Default</text>
<text x="277" y="205.1">Sheet:</text>
<text x="283.8" y="205.1">9</text>
<text x="286" y="205.1">of</text>
<text x="288" y="205.1">20</text>
</g>
</svg>
